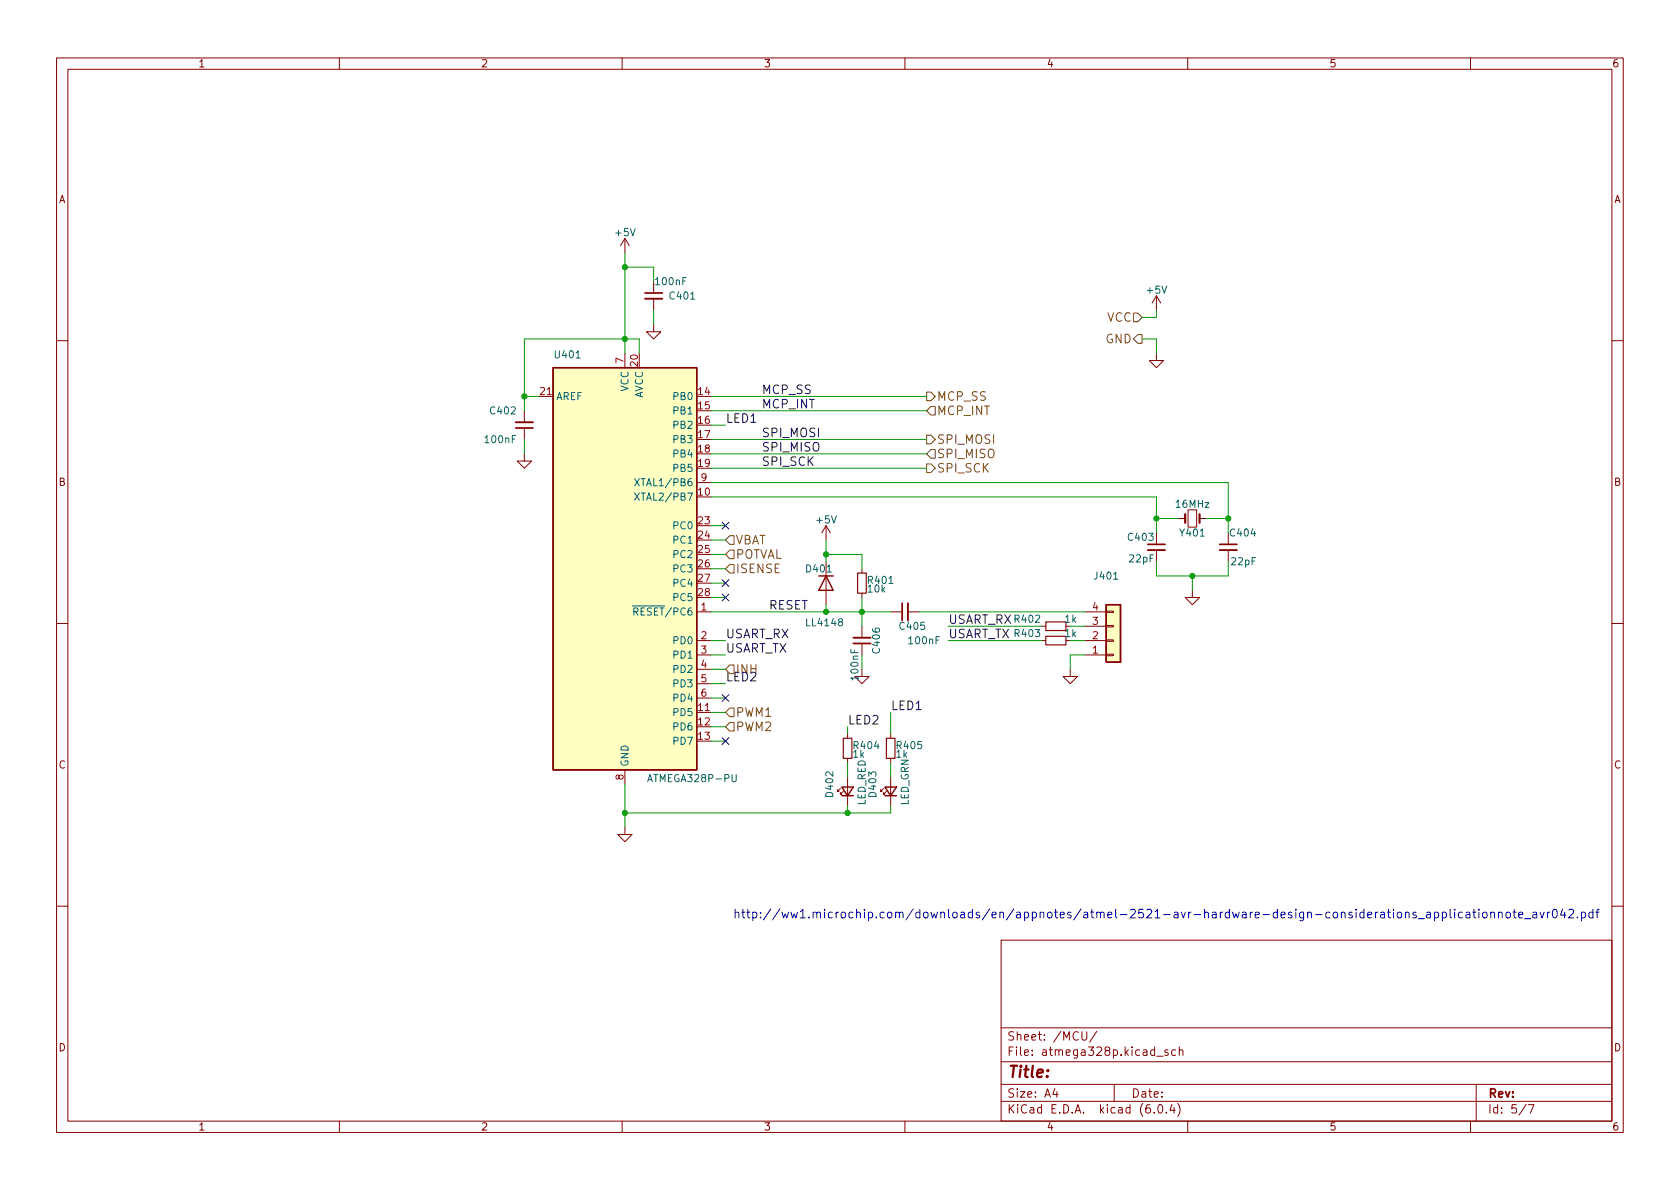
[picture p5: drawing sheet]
<svg xmlns="http://www.w3.org/2000/svg" width="297mm" height="210mm" viewBox="0 0 297 210" stroke-linecap="round" stroke-linejoin="round" font-family="sans-serif">
<g fill="none" stroke="#840000" stroke-width=".18">
<path d="M10 10.2h277v190.1h-277zM12 12.2h273v186.1h-273zM60 10.2v2M110 10.2v2M160 10.2v2M210 10.2v2M260 10.2v2M110.5 42.2l-.8 1.2M110.5 42.2v2.5M110.5 42.2l.8 1.2M115.6 57.4v1.3h1.2l-1.2 1.2-1.3-1.2h1.3M115.6 49.8v2"/>
<path d="M115.6 52.8v2.1M204.5 52.3v2.6M204.5 52.3l-.8 1.3M204.5 52.3l.7 1.3M10 60.2h2M92.7 72.6v2.1M92.7 75.7v2M95.2 70.1h2.6M110.5 62.5v2.5M204.5 62.5v1.2h1.2l-1.2 1.3-1.3-1.3h1.3M285 60.2h2M92.7 80.3v1.2h1.3l-1.3 1.3-1.3-1.3h1.3"/>
<path d="M123.2 85.3h2.5M146 93v2.5M146 99.3v7.6M146 93l-.7 1.2M146 93l.8 1.2M204.5 94.2v2.1M204.5 97.3v2M208.3 91.7h1.2M210.1 90.2h1.5v3h-1.5zM212.1 91.7h1.3M217.2 94.2v2.1M217.2 97.3v2"/>
<path d="M10 110.2h2M123.2 108.2h2.5M123.2 113.3h2.5M123.2 115.8h2.5M123.2 118.4h2.5M152.4 118.4v1.2h1.3l-1.3 1.3-1.3-1.3h1.3M152.4 100.6v.7M152.4 104.9v.8M152.4 110.7v2.1M152.4 113.8v2M157.5 108.2h2M160.5 108.2h2.1"/>
<path d="M184.1 113.3h.8M184.1 110.7h.8M188.5 113.3h.7M188.5 110.7h.7M189.2 118.4v1.2h1.3l-1.3 1.3-1.2-1.3h1.2M191.8 108.2h3.8M191.8 113.3h3.8M191.8 110.7h3.8M191.8 115.8h3.8M195.6 108.1h1.2v.2h-1.2zM195.6 110.6h1.2v.3h-1.2zM195.6 113.2h1.2v.2h-1.2z"/>
<path d="M195.6 115.7h1.2v.2h-1.2zM210.8 104.4v1.3h1.3l-1.3 1.2-1.3-1.2h1.3M285 110.2h2M110.5 136.1v2.6M123.2 126h2.5M123.2 120.9h2.5M123.2 123.4h2.5M148.6 139.4l-.5 .5v-.2v.2h.2M149.1 139.9l-.5 .6v-.3v.3h.2M149.9 129.8v.8M149.9 134.1v.8M149.9 137.4v5.1"/>
<path d="M156.2 139.4l-.5 .5v-.2v.2h.3M156.7 139.9l-.5 .6v-.3v.3h.3M157.5 129.8v.8M157.5 134.1v.8M157.5 137.4v5.1M110.5 146.3v1.3h1.3l-1.3 1.2-1.3-1.2h1.3M10 160.2h2M177 166.3h108v32h-108zM285 160.2h2M60 198.3v2M110 198.3v2M160 198.3v2"/>
<path d="M177 194.8h108M177 191.8h108M177 187.8h108M177 181.8h108M186.5 192.5l-.4 1h1M186.9 193v1M191.3 182.4v1.2l.3 .3h.4l.1-.3v-1.2M193.9 182.4l-1.3 1.9M197 191.8v3M204.1 196.7v.1M204.5 186.8h1.1M204.9 195.4l.2-.1a.81 .81 0 0 1 .6 .7 .81 .81 0 0 1-.3 .8h-.2a.81 .81 0 0 1-.6-.6 .81 .81 0 0 1 .3-.8z"/>
<path d="M206.2 196.7v.1M206.5 185.7l-.4-.1-.2 .2 .1 .3 .5 .1v.4h-.6M207.2 195.3l-.3 1h.9M207.6 195.8v1M207.9 185.7l-.5-.1-.3 .3v.4l.2 .3h.6M208.2 195.1a1.72 1.72 0 0 1 0 2.3M208.5 185.8l.2-.2 .4 .1v.9M208.5 185.1v1.5M210 198.3v2M260 198.3v2M261 191.8v6.5M269.9 195.3l-1.3 1.9"/>
<path d="M270.2 195.3h1l-.6 1.5"/>
</g>
<path d="M114 52.8h3.1M91.2 74.7h3M202.9 97.3h3.1M215.6 97.3h3.1M150.9 112.8h3M160.5 106.7v3" fill="none" stroke="#840000" stroke-width=".33"/>
<path d="M114 51.8h3.1M91.2 75.7h3M202.9 96.3h3.1M215.6 96.3h3.1M150.9 113.8h3M159.5 106.7v3" fill="none" stroke="#840000" stroke-width=".3"/>
<path d="M151.6 101.3h1.6v3.6h-1.6zM184.9 112.5h3.6v1.5h-3.6zM184.9 110h3.6v1.5h-3.6zM149.1 130.6h1.5v3.5h-1.5zM156.7 130.6h1.5v3.5h-1.5z" fill="none" stroke="#840000" stroke-width=".2"/>
<path d="M209.5 90.9v1.6M212.1 90.9v1.6" fill="none" stroke="#840000" stroke-width=".38"/>
<g fill="#ffffc2" stroke="#ffffc2" stroke-width=".18">
<path d="M97.8 65h25.4v71.1h-25.4z"/>
<path d="M195.6 106.9h2.5v10.2h-2.5z"/>
</g>
<path d="M97.8 65h25.4v71.1h-25.4zM144.8 101.8h2.5M146 101.8l1.3 2.6h-2.5zM195.6 106.9h2.5v10.2h-2.5zM148.8 139.2h2.1l-1 1.5zM156.5 139.2h2l-1 1.5zM148.8 140.7h2.1M156.5 140.7h2" fill="none" stroke="#840000" stroke-width=".25"/>
<path d="M112.2 87.2l.9 1.3M112.2 84.6l.9 1.3M113.1 87.2l-.9 1.3M113.1 84.6l-.9 1.3M129.4 137v1l.3 .2h.2l.3-.2v-1" fill="none" stroke="#006464" stroke-width=".18"/>
<g fill="none" stroke="#725600" stroke-width=".18">
<path d="M200.4 55.4h.8l.7 .7-.7 .8h-.8zM200.4 59.9l.8-.7h.7v1.5h-.7zM163.8 77h.8l.8 .7-.8 .8h-.8zM163.8 69.3h.8l.8 .8-.8 .8h-.8zM164.6 79.5h.8v1.5h-.8l-.8-.7zM164.6 71.9h.8v1.5h-.8l-.8-.8zM128.3 95.5l.7-.8h.8v1.6h-.8zM129 97.3h.8v1.5h-.8l-.7-.8zM129 99.8h.8v1.5h-.8l-.7-.7zM163.8 82h.8l.8 .8-.8 .8h-.8zM128.3 118.4l.7-.8h.8v1.5h-.8zM128.3 126l.7-.8h.8v1.5h-.8z"/>
<path d="M129 127.8h.8v1.5h-.8l-.7-.8z"/>
</g>
<g fill="none" stroke="#0000c2" stroke-width=".18">
<path d="M250.4 161.4l-.4-.1-.2 .2 .1 .2 .5 .2v.3h-.6M250.7 162.5h1.2M252.3 161.4h.5l.1 .9M252.9 161.7h-.5a.3 .3 0 0 0-.2 .3 .3 .3 0 0 0 .2 .3l.5-.1M253.6 161.4l.5-.1 .3 .3v.4l-.2 .2h-.6M253.6 161.3v1.5M255 161.4l.5-.1 .2 .3v.4l-.1 .2h-.6M255 161.3v1.5M256.4 160.8v1.3l.2 .2M257.2 160.8v.1M257.2 161.3v1M258.6 161.4l-.5-.1-.2 .3v.4l.1 .2h.6"/>
<path d="M259.2 161.4h.6l.1 .9M259.9 161.7h-.5a.3 .3 0 0 0-.3 .3 .3 .3 0 0 0 .3 .3l.5-.1M260.4 161.3h.6M260.6 160.8v1.3l.4 .2M261.5 160.8v.1M261.5 161.3v1M262.2 161.4l.2-.1 .5 .1v.6l-.1 .2-.4 .1-.2-.1zM263.6 161.4l.2-.1 .4 .1v.9M263.6 161.3v1M265 161.4l.2-.1 .3 .1 .1 .9M265 161.3v1M266.4 161.4l.4-.1 .3 .3v.4l-.3 .3-.4-.1-.1-.2v-.4z"/>
<path d="M267.5 161.3h.6M267.7 160.8v1.3l.4 .2M268.5 161.8l.7-.1v-.3l-.5-.1-.2 .2 .1 .7h.6M269.5 162.5h1.2M271.1 161.4h.5l.1 .9M271.7 161.7h-.5a.3 .3 0 0 0-.2 .3 .3 .3 0 0 0 .2 .3l.5-.1M272.3 161.3l.4 1 .3-1M273.6 161.3v1M274 161.3l-.3 .1-.1 .2M274.7 160.9l.1-.1a.82 .82 0 0 1 .4 1.4l-.2 .1a.82 .82 0 0 1-.4-1.4zM276.3 160.7l-.4 1.1h1M276.6 161.3v1"/>
<path d="M277.4 160.9l.6-.1 .2 .1v.3v.2l-.9 .9h.9M278.9 162.2v.1M279.6 161.4l.5-.1 .2 .3v.4l-.1 .2h-.6M279.6 161.3v1.5M281.7 161.4l-.5-.1-.3 .3v.4l.2 .2h.6M281.7 160.8v1.5M282.2 161.3h.5M282.7 160.8l-.3 .2v1.3"/>
</g>
<g fill="none" stroke="#009600" stroke-width=".18">
<path d="M110.5 47.2h5.1v2.6M110.5 44.7v17.8M115.6 54.9v2.5M201.9 59.9h2.6v2.6M204.5 54.9v1.2h-2.6M92.7 77.7v2.6M92.7 70.1h2.5M113 62.5v-2.6h-20.3v12.7M125.7 77.7h38.1M125.7 75.2h2.6M125.7 70.1h38.1M125.7 72.6h38.1"/>
<path d="M125.7 80.3h38.1M125.7 82.8h38.1M125.7 87.9h78.8v6.3M125.7 85.3h91.5v8.9M125.7 93h2.6M125.7 95.5h2.6M125.7 98h2.6M146 98h6.4v2.6M146 95.5v3.8M204.5 99.3v2.5h12.7v-2.5M204.5 91.7h3.8M213.4 91.7h3.8"/>
<path d="M125.7 108.2h31.8M125.7 115.8h2.6M125.7 113.3h2.6M125.7 118.4h2.6M125.7 100.6h2.6M125.7 103.1h2.6M125.7 105.7h2.6M146 106.9v1.3M152.4 105.7v5M162.6 108.2h29.2M167.6 110.7h16.5M167.6 113.3h16.5"/>
<path d="M189.2 110.7h2.6M189.2 113.3h2.6M191.8 115.8h-2.6v2.6M210.8 101.8v2.6M110.5 138.7v7.6M125.7 131.1h2.6M125.7 128.5h2.6M125.7 126h2.6M125.7 120.9h2.6M125.7 123.4h2.6M149.9 128.5v1.3M149.9 134.9v2.5"/>
<path d="M157.5 126v3.8M157.5 134.9v2.5M149.9 142.5v1.3M157.5 142.5v1.3h-47"/>
</g>
<path d="M127.7 92.3l1.2 1.3M128.9 92.3l-1.2 1.3M127.7 102.5l1.2 1.2M127.7 105l1.2 1.3M128.9 102.5l-1.2 1.2M128.9 105l-1.2 1.3M127.7 122.8l1.2 1.2M127.7 130.4l1.2 1.3M128.9 122.8l-1.2 1.2M128.9 130.4l-1.2 1.3" fill="none" stroke="#000084" stroke-width=".18"/>
<g fill="#009600" stroke="#009600" stroke-width=".18">
<circle cx="110.5" cy="47.2" r=".46"/>
<circle cx="92.7" cy="70.1" r=".46"/>
<circle cx="110.5" cy="59.9" r=".46"/>
<circle cx="146" cy="98" r=".46"/>
<circle cx="152.4" cy="108.2" r=".46"/>
<circle cx="146" cy="108.2" r=".46"/>
<circle cx="204.5" cy="91.7" r=".46"/>
<circle cx="217.2" cy="91.7" r=".46"/>
<circle cx="210.8" cy="101.8" r=".46"/>
<circle cx="110.5" cy="143.8" r=".46"/>
<circle cx="149.9" cy="143.8" r=".46"/>
</g>
<text font-size="2.8" fill="#840000" x="178" y="190.6">Title:</text>
<g font-size="2.1" fill="#725600">
<text x="195.7" y="56.9">VCC</text>
<text x="195.5" y="60.7">GND</text>
<text x="165.6" y="70.9">MCP_SS</text>
<text x="165.6" y="73.4">MCP_INT</text>
<text x="165.6" y="81">SPI_MISO</text>
<text x="165.6" y="78.5">SPI_MOSI</text>
<text x="165.6" y="83.6">SPI_SCK</text>
<text x="130" y="96.3">VBAT</text>
<text x="130" y="98.8">POTVAL</text>
<text x="130" y="101.3">ISENSE</text>
<text x="130" y="126.7">PWM1</text>
<text x="130" y="129.3">PWM2</text>
</g>
<g font-size="2.1" fill="#0f0f0f">
<text x="134.6" y="69.7">MCP_SS</text>
<text x="128.3" y="74.8">LED1</text>
<text x="134.6" y="72.2">MCP_INT</text>
<text x="134.6" y="77.3">SPI_MOSI</text>
<text x="134.6" y="79.8">SPI_MISO</text>
<text x="134.6" y="82.4">SPI_SCK</text>
<text x="135.9" y="107.8">RESET</text>
<text x="128.3" y="112.9">USART_RX</text>
<text x="167.6" y="110.3">USART_RX</text>
<text x="167.6" y="112.9">USART_TX</text>
<text x="128.3" y="115.4">USART_TX</text>
<text x="130" y="119.1">INH</text>
<text x="128.3" y="120.5">LED2</text>
<text x="157.5" y="125.6">LED1</text>
<text x="149.9" y="128.1">LED2</text>
</g>
<text font-size="2.1" fill="#0000c2" x="129.5" y="162.4">http://ww1.microchip.com/downloads/en/appnotes/atmel-2521-avr-hardware-design-considerations_applicationnote_avr042.pdf</text>
<g font-size="2.1" fill="#840000">
<text x="178" y="184">Sheet: /MCU/</text>
<text x="178" y="186.7">File: atmega328p.kicad_sch</text>
<text x="178" y="196.9">KiCad E.D.A. kicad (6.0.4)</text>
<text x="178" y="194.1">Size: A4</text>
<text x="200" y="194.1">Date:</text>
<text x="263" y="194.1">Rev:</text>
<text x="263" y="196.9">Id: 5/7</text>
</g>
<g font-size="1.8" fill="#840000">
<text x="35" y="11.9">1</text>
<text x="85" y="11.9">2</text>
<text x="135" y="11.9">3</text>
<text x="185" y="11.9">4</text>
<text x="235" y="11.9">5</text>
<text x="285" y="11.9">6</text>
<text x="10.3" y="35.9">A</text>
<text x="285.3" y="35.9">A</text>
<text x="10.3" y="85.9">B</text>
<text x="285.3" y="85.9">B</text>
<text x="10.3" y="135.9">C</text>
<text x="285.3" y="135.9">C</text>
<text x="10.3" y="185.9">D</text>
<text x="285.3" y="185.9">D</text>
<text x="35" y="199.9">1</text>
<text x="85" y="199.9">2</text>
<text x="135" y="199.9">3</text>
<text x="185" y="199.9">4</text>
<text x="235" y="199.9">5</text>
<text x="285" y="199.9">6</text>
</g>
<g font-size="1.8" fill="#006464">
<text x="108.9" y="41.8">+5V</text>
<text x="116" y="50.4">100nF</text>
<text x="118.5" y="53">C401</text>
<text x="202.9" y="51.9">+5V</text>
<text x="98.2" y="63.4">U401</text>
<text x="98.3" y="70.7">AREF</text>
<text x="111.1" y="69.3" transform="rotate(-90 111.1 69.3)">VCC</text>
<text x="113.7" y="70.5" transform="rotate(-90 113.7 70.5)">AVCC</text>
<text x="119.2" y="70.7">PB0</text>
<text x="86.8" y="73.3">C402</text>
<text x="119.2" y="73.3">PB1</text>
<text x="119.2" y="75.8">PB2</text>
<text x="85.9" y="78.4">100nF</text>
<text x="119.2" y="78.4">PB3</text>
<text x="119.2" y="80.9">PB4</text>
<text x="119.2" y="83.4">PB5</text>
<text x="113.1" y="88.5">XTAL2/PB7</text>
<text x="113.1" y="86">XTAL1/PB6</text>
<text x="208" y="89.8">16MHz</text>
<text x="119.2" y="93.6">PC0</text>
<text x="144.5" y="92.6">+5V</text>
<text x="199.6" y="95.6">C403</text>
<text x="208.8" y="94.9">Y401</text>
<text x="217.6" y="94.9">C404</text>
<text x="119.2" y="96.1">PC1</text>
<text x="119.2" y="98.7">PC2</text>
<text x="119.2" y="101.2">PC3</text>
<text x="142.7" y="101.2">D401</text>
<text x="199.7" y="99.4">22pF</text>
<text x="217.8" y="99.9">22pF</text>
<text x="119.2" y="103.8">PC4</text>
<text x="119.2" y="106.3">PC5</text>
<text x="153.5" y="104.8">10k</text>
<text x="153.6" y="103.2">R401</text>
<text x="193.6" y="102.5">J401</text>
<text x="111.5" y="108.8">~{RESET}/PC6</text>
<text x="119.2" y="113.9">PD0</text>
<text x="142.7" y="110.7">LL4148</text>
<text x="159.2" y="111.4">C405</text>
<text x="160.8" y="113.9">100nF</text>
<text x="179.5" y="112.6">R403</text>
<text x="179.5" y="110.1">R402</text>
<text x="188.3" y="112.6">1k</text>
<text x="188.3" y="110.1">1k</text>
<text x="119.2" y="116.5">PD1</text>
<text x="119.2" y="119">PD2</text>
<text x="155.6" y="115.4" transform="rotate(-90 155.6 115.4)">C406</text>
<text x="119.2" y="121.5">PD3</text>
<text x="119.2" y="124.1">PD4</text>
<text x="119.2" y="126.6">PD5</text>
<text x="119.2" y="129.2">PD6</text>
<text x="119.2" y="131.7">PD7</text>
<text x="111.1" y="135.6" transform="rotate(-90 111.1 135.6)">GND</text>
<text x="150.8" y="134">1k</text>
<text x="151" y="132.5">R404</text>
<text x="158.5" y="134">1k</text>
<text x="158.7" y="132.5">R405</text>
<text x="115" y="138.3">ATMEGA328P-PU</text>
<text x="147.3" y="140.8" transform="rotate(-90 147.3 140.8)">D402</text>
<text x="153" y="142.5" transform="rotate(-90 153 142.5)">LED_RED</text>
<text x="154.9" y="140.8" transform="rotate(-90 154.9 140.8)">D403</text>
<text x="160.7" y="142.5" transform="rotate(-90 160.7 142.5)">LED_GRN</text>
</g>
<g font-size="1.8" fill="#a90000">
<text x="110.2" y="64.2" transform="rotate(-90 110.2 64.2)">7</text>
<text x="112.8" y="64.7" transform="rotate(-90 112.8 64.7)">20</text>
<text x="95.5" y="69.8">21</text>
<text x="123.5" y="69.8">14</text>
<text x="123.5" y="72.4">15</text>
<text x="123.5" y="74.9">16</text>
<text x="123.5" y="77.5">17</text>
<text x="123.5" y="80">18</text>
<text x="123.5" y="82.5">19</text>
<text x="123.5" y="87.6">10</text>
<text x="124" y="85.1">9</text>
<text x="123.5" y="92.7">23</text>
<text x="123.5" y="95.2">24</text>
<text x="123.5" y="97.8">25</text>
<text x="123.5" y="100.3">26</text>
<text x="123.5" y="102.9">27</text>
<text x="123.5" y="105.4">28</text>
<text x="124" y="107.9">1</text>
<text x="193.2" y="107.9">4</text>
<text x="124" y="113">2</text>
<text x="193.2" y="113">2</text>
<text x="193.2" y="110.5">3</text>
<text x="124" y="115.6">3</text>
<text x="124" y="118.1">4</text>
<text x="193.2" y="115.6">1</text>
<text x="123.5" y="125.7">11</text>
<text x="124" y="120.6">5</text>
<text x="124" y="123.2">6</text>
<text x="123.5" y="128.3">12</text>
<text x="123.5" y="130.8">13</text>
<text x="110.2" y="137.9" transform="rotate(-90 110.2 137.9)">8</text>
</g>
<text font-size="1.8" fill="#009600" x="151.8" y="120.1" transform="rotate(-90 151.8 120.1)">100nF</text>
</svg>
